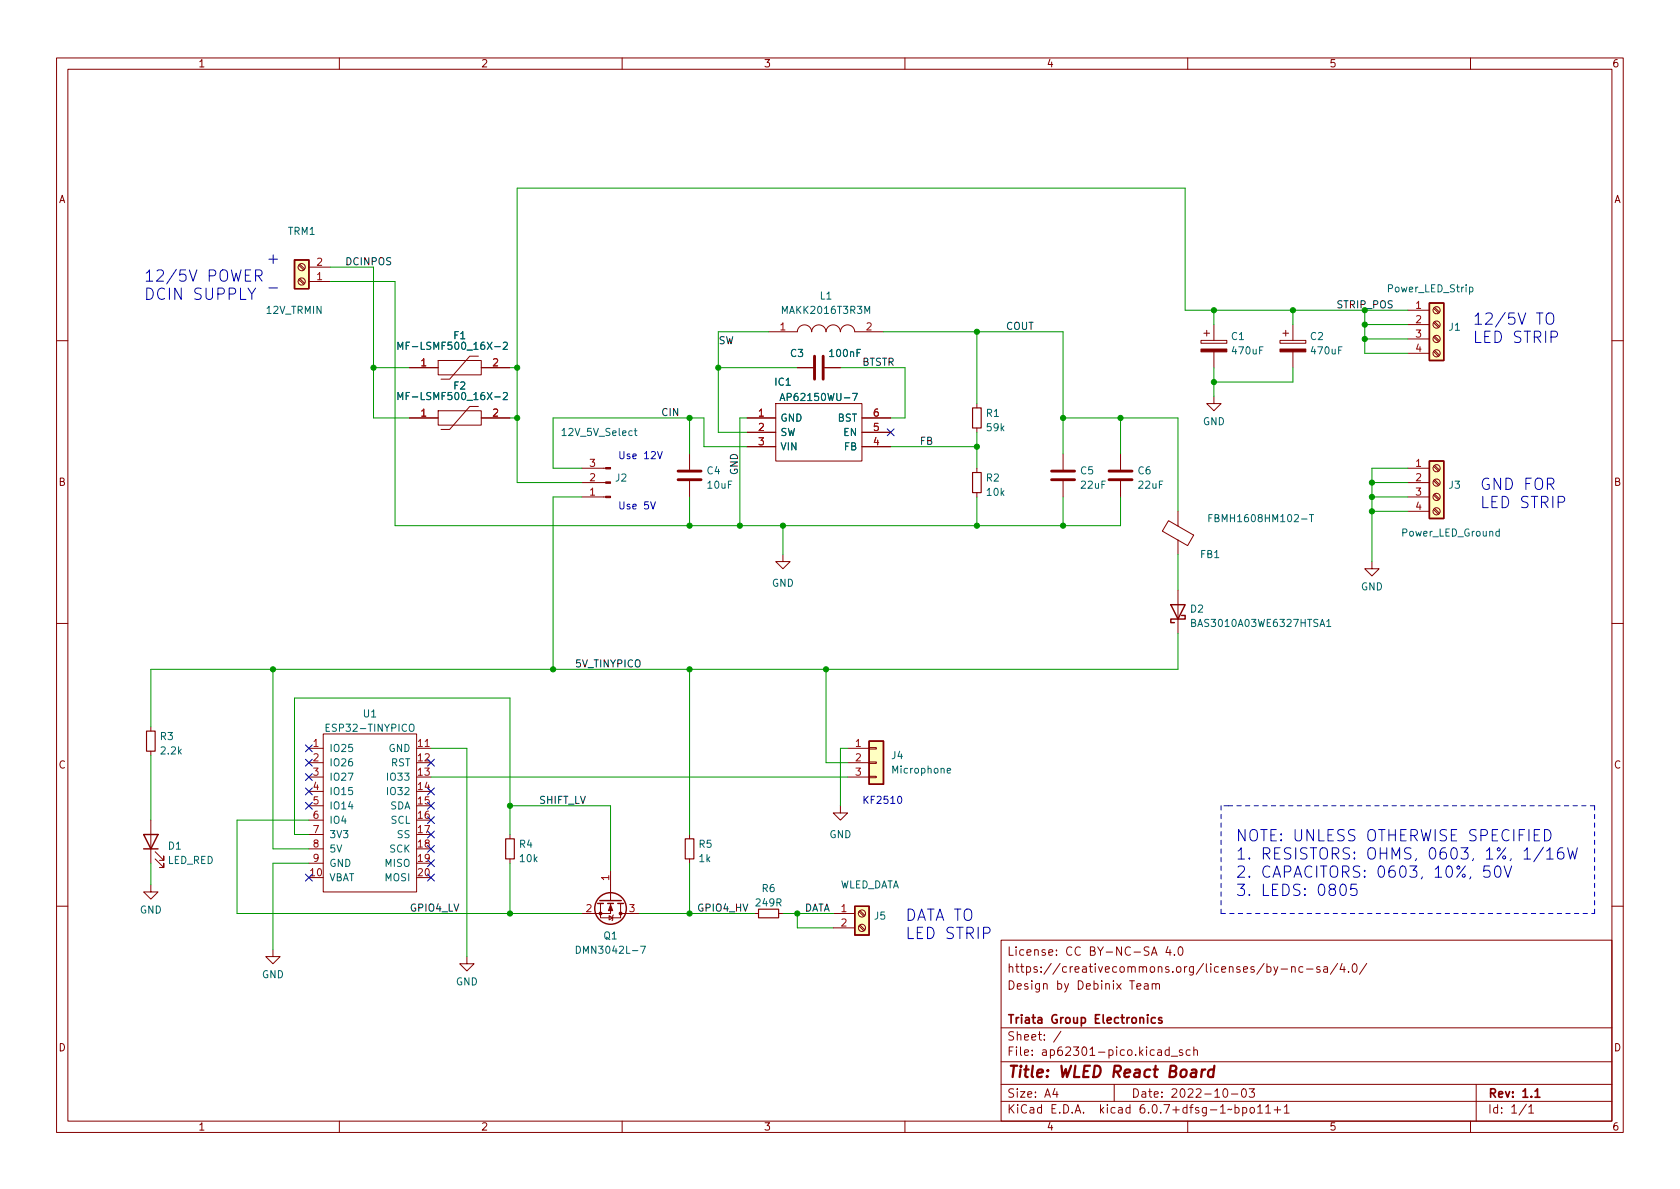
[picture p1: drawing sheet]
<svg xmlns="http://www.w3.org/2000/svg" width="297mm" height="210mm" viewBox="0 0 297 210" stroke-linecap="round" stroke-linejoin="round" font-family="sans-serif">
<g fill="none" stroke="#840000" stroke-width=".18">
<path d="M10 10.2h277v190.1h-277zM12 12.2h273v186.1h-273zM60 10.2v2M110 10.2v2M160 10.2v2M210 10.2v2M260 10.2v2M52.8 46.9l.9 .8M52.8 49.4l.9 .9M53 46.7l.9 .9M53 49.3l.9 .8M54.6 49.8h3.8"/>
<path d="M54.6 47.2h3.8M135.9 58.7h5.1a1.27 1.27 0 0 1 1.2-1.3 1.27 1.27 0 0 1 1.3 1.3 1.27 1.27 0 0 1 1.3-1.3 1.27 1.27 0 0 1 1.2 1.3 1.27 1.27 0 0 1 1.3-1.3 1.27 1.27 0 0 1 1.3 1.3 1.27 1.27 0 0 1 1.3-1.3 1.27 1.27 0 0 1 1.2 1.3h5.1M212.9 58.9h1M213.4 58.4v1M214.6 57.4v2.8M226.8 58.9h1M227.3 58.4v1M228.6 57.4v2.8M248.9 54.9h3.8M248.9 57.4h3.8M248.9 59.9h3.8M253.5 59.6l.8 .8"/>
<path d="M253.5 57.1l.8 .8M253.5 54.5l.8 .9M253.6 59.4l.9 .9M253.6 56.9l.9 .8M253.6 54.4l.9 .8M10 60.2h2M72.4 73.9h5.1M72.4 65h5.1M77.5 63.7h7.6v2.6h-7.6zM77.5 72.6h7.6v2.6h-7.6zM84.6 63h-1.5l-3.6 4.1h-1.5M84.6 71.9h-1.5l-3.6 4h-1.5"/>
<path d="M85.1 73.9h5.1M85.1 65h5.1M132.1 73.9h5.1M132.1 76.4h5.1M132.1 79h5.1M137.2 71.4h15.2v10.1h-15.2zM141 65h2.8M145.8 65h2.8M152.4 73.9h5.1M152.4 76.4h5.1M152.4 79h5.1M172.7 71.4v.7"/>
<path d="M172.7 75.7v.7M212.3 60.2h4.6v.5h-4.6zM214.6 70.1v1.3h1.3l-1.3 1.2-1.2-1.2h1.2M214.6 62.2v2.8M226.3 60.2h4.6v.5h-4.6zM228.6 62.2v2.8M248.9 62.5h3.8M253.5 62.1l.8 .9M253.6 62l.9 .8M285 60.2h2M102.9 82.8h4.2M102.9 85.3h4.2"/>
<path d="M102.9 87.9h4.2M121.9 80.3v2.8M121.9 85.1v2.8M138.4 98v1.3h1.3l-1.3 1.3-1.2-1.3h1.2M172.7 82.8v.8M172.7 87.1v.8M188 80.3v2.8M188 85.1v2.8M198.1 80.3v2.8M198.1 85.1v2.8M206.6 92.1l4.4 2.5-1 1.9-4.5-2.6zM208.3 90.4v2.6"/>
<path d="M208.3 95.5v2.5M242.6 99.3v1.3h1.2l-1.2 1.2-1.3-1.2h1.3M248.9 82.8h3.8M248.9 85.3h3.8M248.9 87.9h3.8M248.9 90.4h3.8M253.5 90.1l.8 .8M253.5 87.5l.8 .9M253.5 85l.8 .8M253.5 82.5l.8 .8M253.6 89.9l.9 .8M253.6 87.4l.9 .8"/>
<path d="M253.6 84.8l.9 .9M253.6 82.3l.9 .8M10 110.2h2M208.3 104.4v7.6M285 110.2h2M26.7 128.5v.8M26.7 132.8v.8M54.6 132.3h2.5M54.6 134.9h2.5M54.6 137.4h2.5M54.6 139.9h2.5M57.1 129.8h16.6v27.9h-16.6z"/>
<path d="M73.7 132.3h2.5M149.9 132.3h3.8M149.9 134.9h3.8M149.9 137.4h3.8M153.7 137.3h1.2v.2h-1.2zM153.7 134.7h1.2v.3h-1.2zM153.7 132.2h1.2v.3h-1.2zM26.7 156.5v1.2h1.2l-1.2 1.3-1.3-1.3h1.3M26.7 145v7.6M27.4 151.9l1.6 1.5v-.8v.8h-.8M27.4 150.6l1.6 1.5v-.7v.7h-.8M54.6 142.5h2.5"/>
<path d="M54.6 145h2.5M54.6 147.6h2.5M54.6 150.1h2.5M54.6 152.6h2.5M90.2 147.6v.7M90.2 151.9v.7M106.2 159.8v2.5h3.5v-2.5M107.9 159.8v1.7h-5M107.9 153.9v5.4M121.9 147.6v.7M121.9 151.9v.7M148.6 142.5v1.3h1.3l-1.3 1.2-1.3-1.2h1.3"/>
<path d="M10 160.2h2M48.3 167.9v1.3h1.2l-1.2 1.2-1.3-1.2h1.3M82.5 169.2v1.2h1.3l-1.3 1.3-1.2-1.3h1.2M107.7 161.9l.6 .4-.6 .4zM108.5 161.8l-.2 .1v.8l-.1 .1M109.7 161.5h3.3M133.3 161.5h.8M137.7 161.5h.7M147.3 161.5h3.8M147.3 164.1h3.8M151.9 163.7l.8 .9M151.9 161.2l.8 .8"/>
<path d="M152 163.6l.9 .8M152 161l.9 .9M177 166.3h108v32h-108zM201 174.4l.7-.1-.1-.3-.4-.1-.2 .2 .1 .8h.5M202.4 174h.5l.1 .9M203 174.3l-.5 .1a.29 .29 0 0 0-.2 .2 .29 .29 0 0 0 .2 .3h.5M203.6 168.9l.5-1.5 .5 1.5M203.7 174.1l.2-.2 .4 .1 .1 .9M203.7 173.9v1M203.7 168.5h.7M204.4 174.1l.2-.2 .3 .1 .1 .9M206.5 167.4l-.4 1h1"/>
<path d="M206.9 167.9v1M207.6 168.8v.1M208.5 167.5l.1-.1a.81 .81 0 0 1 .6 .7 .81 .81 0 0 1-.3 .8h-.1a.81 .81 0 0 1-.6-.6 .81 .81 0 0 1 .3-.8zM225.9 170.9l-.5 1.4-.2 .1M226.5 171.4h1.1M228.4 171.1l.2-.2 .3 .1 .1 .9M228.4 170.9v1M230.4 171l-.5-.1-.3 .3v.4l.2 .3h.6M231 171.4h1.1M233.4 171l-.4-.1-.2 .2 .1 .3 .5 .1v.4h-.6M234.1 171h.5l.1 .9M234.7 171.3l-.5 .1a.29 .29 0 0 0-.2 .2 .29 .29 0 0 0 .2 .3h.5"/>
<path d="M236.5 170.4l-1.3 1.9M237.3 170.4l-.4 1h1M237.6 170.9v1M238.4 171.8v.1M239.2 170.6l.2-.2a.81 .81 0 0 1 .6 .7 .81 .81 0 0 1-.3 .8h-.1a.81 .81 0 0 1-.4-1.3zM241.6 170.4l-1.2 1.9M285 160.2h2M60 198.3v2M110 198.3v2M160 198.3v2M177 194.8h108M177 191.8h108"/>
<path d="M177 187.8h108M177 181.8h108M186.5 192.5l-.4 1h1M186.9 193v1M187.6 182.4l-1.3 1.9M197 191.8v3M206.7 185.7l-.4-.1-.3 .3v.4l.1 .3h.6M206.7 185.1v1.5M207.1 186.8h1.1M209.1 185.7l-.4-.1-.2 .2 .1 .3 .5 .1v.4h-.6M210 198.3v2M210.4 185.7l-.4-.1-.3 .3v.4l.2 .3h.5"/>
<path d="M211.1 185.8l.2-.2 .3 .1 .1 .9M211.1 185.1v1.5M216.4 192.6l.2-.1a.81 .81 0 0 1 .6 .7 .81 .81 0 0 1-.3 .8h-.2a.81 .81 0 0 1-.6-.6 .81 .81 0 0 1 .3-.8zM217.7 193.5h1.2M218.4 195.9l.4-.1 .3 .3v.4l-.2 .3h-.5M218.4 195.3v1.5M219.7 192.6l.2-.1a.81 .81 0 0 1 .5 .7 .81 .81 0 0 1-.3 .8h-.1a.81 .81 0 0 1-.6-.6 .81 .81 0 0 1 .3-.8zM219.7 195.9l.4-.1 .3 .3v.4l-.1 .3h-.6M219.7 195.8v1.5M220.9 192.5h.9l-.5 .6 .4 .1v.7l-.2 .1h-.4l-.2-.1M221.1 196l.2-.2 .4 .2 .1 .5-.2 .3h-.3l-.2-.1zM222.4 195.8l.4-.5v1.5"/>
<path d="M222.4 196.8h.8M223.8 195.8l.4-.5v1.5M223.8 196.8h.8M225.3 196.3h1.1M225.9 195.7v1.1M227.1 195.8l.4-.5v1.5M227.1 196.8h.8M260 198.3v2M261 191.8v6.5M269.9 195.3l-1.3 1.9M270.3 195.8l.4-.5v1.5M270.3 196.8h.9"/>
<circle cx="53.3" cy="47.2" r=".63"/>
<circle cx="53.3" cy="49.8" r=".63"/>
<circle cx="254" cy="57.4" r=".63"/>
<circle cx="254" cy="54.9" r=".63"/>
<circle cx="254" cy="59.9" r=".63"/>
<circle cx="254" cy="62.5" r=".63"/>
<circle cx="254" cy="90.4" r=".63"/>
<circle cx="254" cy="85.3" r=".63"/>
<circle cx="254" cy="87.9" r=".63"/>
<circle cx="254" cy="82.8" r=".63"/>
<circle cx="152.4" cy="161.5" r=".63"/>
<circle cx="152.4" cy="164.1" r=".63"/>
</g>
<path d="M204.3 180l-.5-.1-.2 .3v.4l.1 .3h.6M205.4 180l-.3-.1-.3 .2 .1 .3 .5 .1v.4h-.6M271.4 193l.4-.5v1.5M271.4 194h.9" fill="none" stroke="#840000" stroke-width=".3"/>
<path d="M212.5 189.1l-.1 1.4M213.1 189.1l-.4 .1-.2 .3M214.6 189.2a.66 .66 0 0 0-1 .3v.6l.1 .3 .2 .1 .6-.1M214.7 188.5l-.2 2" fill="none" stroke="#840000" stroke-width=".4"/>
<path d="M144 63v4.1M145.5 63v4.1M119.9 84.8h4.1M119.9 83.3h4.1M185.9 84.8h4.1M185.9 83.3h4.1M196.1 84.8h4.1M196.1 83.3h4.1" fill="none" stroke="#840000" stroke-width=".51"/>
<path d="M172 72.1h1.5v3.6h-1.5zM172 83.6h1.5v3.5h-1.5zM25.9 129.3h1.5v3.5h-1.5zM89.4 148.3h1.5v3.6h-1.5zM121.2 148.3h1.5v3.6h-1.5zM134.1 160.8h3.6v1.5h-3.6z" fill="none" stroke="#840000" stroke-width=".2"/>
<g fill="#ffffc2" stroke="#ffffc2" stroke-width=".18">
<path d="M52.1 46h2.5v5h-2.5z"/>
<path d="M153.7 131.1h2.5v7.6h-2.5z"/>
<path d="M151.1 160.3h2.6v5h-2.6z"/>
<path d="M252.7 53.6h2.6v10.1h-2.6z"/>
<path d="M252.7 81.5h2.6v10.2h-2.6z"/>
</g>
<g fill="none" stroke="#840000" stroke-width=".25">
<path d="M52.1 46h2.5v5h-2.5zM252.7 53.6h2.6v10.1h-2.6zM252.7 81.5h2.6v10.2h-2.6zM207 106.9h2.5l-1.2 2.6zM208.9 108.8h.6v.7h-2.5v.6h.6M153.7 131.1h2.5v7.6h-2.5zM25.4 147.6h2.5l-1.2 2.5zM25.4 150.1h2.5M105.7 159.8h1M106 159.3h3.9M107.4 159.8h1.1M109.2 159.8h1"/>
<path d="M151.1 160.3h2.6v5h-2.6z"/>
<circle cx="107.9" cy="160.6" r="2.79"/>
</g>
<g fill="none" stroke="#006464" stroke-width=".18">
<path d="M259.8 50.8h.4l.2 .2-.1 .6h-.5M70.4 61.8v-1.3l.4 .9 .4-.9v1.3M70.4 70.7v-1.3l.4 .9 .4-.9v1.3M89 60.6l.5-.1 .2 .4-.8 .9h.8M89 69.5l.5-.1 .2 .4-.8 .9h.8M112.1 76.2h.5M112.3 75.8v1l.3 .2M137.9 70.8l.4-1.2 .5 1.2M138 70.5h.6M150.7 69.6h.9l-.6 1.2M213.7 91.6h.5M214.3 91h-.6v1.3"/>
<path d="M231.5 91h.7M231.9 91v1.3M265.1 94h-.4l-.2 .2 .1 .5h.5M265.1 93.5v1.3M210.7 110.1h.5l.2-.2-.1-.3-.6-.1v1.3h.5l.2-.1v-.3l-.3-.3M234.6 109.9l.3-.4v1.3M234.6 110.8h.7M57.7 128.7h.4M58.3 128.1h-.6v1.2h.6M72.5 128.1h.2a.43 .43 0 0 1 .5 .4v.4a.42 .42 0 0 1-.4 .4 .42 .42 0 0 1-.4-.4v-.4zM167.5 136.3l.6-.1-.1-.3h-.3l-.2 .1v.7h.5M101.9 167.3a.64 .64 0 0 1 .7 .7 .64 .64 0 0 1-.7 .6z"/>
<path d="M113.3 167.3h.8l-.5 1.3"/>
</g>
<g fill="#840000" stroke="#840000" stroke-width=".18">
<path d="M107.9 160l.4 1h-.7z"/>
<path d="M107.1 82.7h.8v.2h-.8z"/>
<path d="M107.1 85.2h.8v.3h-.8z"/>
<path d="M107.1 87.8h.8v.2h-.8z"/>
<path d="M212.3 61.7h4.6v.5h-4.6z"/>
<path d="M226.3 61.7h4.6v.5h-4.6z"/>
<circle cx="106.2" cy="161.5" r=".25"/>
<circle cx="109.7" cy="161.5" r=".25"/>
</g>
<g fill="none" stroke="#0000c2" stroke-width=".18">
<path d="M43.9 50.9l.6 1.1 .7-1.1M45.2 48.8h.8a.54 .54 0 0 0 .4-.6 .54 .54 0 0 0-.4-.5h-.8v2M45.7 48.8l.6 .9M47.5 50.9h1.6M273.7 55.4a.66 .66 0 0 1 .7 0 .66 .66 0 0 1 .3 .6v.7a.67 .67 0 0 1-.7 .7 .67 .67 0 0 1-.6-.7v-.7zM116.3 79.8l.4 1.3 .4-1.3M115 88.7l.5 1.3 .4-1.3M158.8 140.9l.2-.1a.68 .68 0 0 1 .4 .6 .68 .68 0 0 1-.4 .7l-.2-.1-.1-.4zM237.1 156.5a.48 .48 0 0 1 .5-.1 .48 .48 0 0 1 .3 .3 1.03 1.03 0 0 1-.5 1.7 1.22 1.22 0 0 1-.3-1.9zM239.8 156.4h-.9l-.1 .9 .3-.2 .7 .1 .1 .3-.1 .7-.2 .2h-.5l-.3-.2M263.4 153.1h-1l-.1 1 .3-.2 .7 .1 .2 .3-.1 .6-.3 .2h-.5l-.3-.2M264.5 153.2a.47 .47 0 0 1 .8 .3 1.03 1.03 0 0 1-.6 1.6 1.33 1.33 0 0 1-.2-1.9z"/>
<path d="M265.9 153.1l.7 2 .7-2M272.9 149.8l-1.7 2.6M273.1 146.7a1.05 1.05 0 0 1 1.1 .6 1.05 1.05 0 0 1-.3 1.3l-.8 .1zM273.5 150.5l.5-.6v2M273.5 151.9h1.1M276.3 149.9a.79 .79 0 0 0-.9 .9v.7l.2 .3 .5 .1 .3-.2 .1-.6-.2-.3-.5-.1-.4 .4M277.2 149.9l.5 2 .3-1.4 .4 1.4 .5-2"/>
</g>
<path d="M215.9 142.5v19M217.2 142.5h64.7M217.2 142.5h-1.3M215.9 161.5h66M281.9 161.5v-19" fill="none" stroke="#0000c2" stroke-width=".18" stroke-dasharray=".8 .8"/>
<g fill="none" stroke="#009600" stroke-width=".18">
<path d="M58.4 47.2h7.6v26.7h6.4M58.4 49.8h11.4v43.2h128.3v-5.1M135.9 58.7h-8.9v17.7h5.1M156.2 58.7h31.8v21.6M172.7 58.7v12.7M214.6 54.9v2.5M228.6 54.9v2.5M241.3 54.9v7.6h7.6M241.3 59.9h7.6M241.3 57.4h7.6M248.9 54.9h-39.4v-21.6h-118.1v52h11.5M66 65h6.4"/>
<path d="M90.2 73.9h1.2M90.2 65h1.2M121.9 73.9v6.4M127 65h14M132.1 79h-7.6v-5.1h-26.7v8.9h5.1M132.1 73.9h-1.3v19.1M148.6 65h11.4v8.9h-2.5M157.5 79h15.2M172.7 76.4v6.4M188 73.9h20.3v16.5M198.1 73.9v6.4M214.6 65v5.1"/>
<path d="M228.6 65v2.6h-14M102.9 87.9h-5.1v30.5M121.9 87.9v5.1M138.4 93v5M172.7 87.9v5.1M188 87.9v5.1M208.3 98v6.4M242.6 85.3h6.3M242.6 87.9h6.3M242.6 90.4h6.3M248.9 82.8h-6.3v16.5M48.3 118.4v31.7h6.3"/>
<path d="M121.9 118.4v29.2M146 118.4v16.5h3.9M208.3 112v6.4h-181.6v10.1M26.7 133.6v11.4M76.2 132.3h6.3v36.9M76.2 137.4h73.7M149.9 132.3h-1.3v10.2M26.7 152.6v3.9M54.6 145h-12.7v16.5h61M54.6 147.6h-2.5v-24.2h38.1v24.2M54.6 152.6h-6.3v15.3M90.2 152.6v8.9"/>
<path d="M90.2 142.5h17.7v11.4M121.9 152.6v8.9M113 161.5h20.3M138.4 161.5h8.9M141 161.5v2.6h6.3"/>
</g>
<g fill="none" stroke="#000084" stroke-width=".18">
<path d="M156.9 75.8l1.2 1.3M158.1 75.8l-1.2 1.3M54 131.7l1.2 1.2M54 134.3l1.2 1.2M54 136.8l1.2 1.2M54 139.3l1.2 1.3M55.2 131.7l-1.2 1.2M55.2 134.3l-1.2 1.2M55.2 136.8l-1.2 1.2M55.2 139.3l-1.2 1.3M75.6 139.3l1.2 1.3M75.6 134.3l1.2 1.2"/>
<path d="M76.8 139.3l-1.2 1.3M76.8 134.3l-1.2 1.2M54 154.6l1.2 1.2M54 141.9l1.2 1.2M55.2 154.6l-1.2 1.2M55.2 141.9l-1.2 1.2M75.6 147l1.2 1.2M75.6 141.9l1.2 1.2M75.6 144.4l1.2 1.2M75.6 149.5l1.2 1.2M75.6 152l1.2 1.3M75.6 154.6l1.2 1.2"/>
<path d="M76.8 147l-1.2 1.2M76.8 141.9l-1.2 1.2M76.8 144.4l-1.2 1.2M76.8 149.5l-1.2 1.2M76.8 152l-1.2 1.3M76.8 154.6l-1.2 1.2"/>
</g>
<g fill="#009600" stroke="#009600" stroke-width=".18">
<circle cx="121.9" cy="73.9" r=".46"/>
<circle cx="130.8" cy="93" r=".46"/>
<circle cx="127" cy="65" r=".46"/>
<circle cx="121.9" cy="93" r=".46"/>
<circle cx="138.4" cy="93" r=".46"/>
<circle cx="172.7" cy="93" r=".46"/>
<circle cx="97.8" cy="118.4" r=".46"/>
<circle cx="90.2" cy="142.5" r=".46"/>
<circle cx="90.2" cy="161.5" r=".46"/>
<circle cx="48.3" cy="118.4" r=".46"/>
<circle cx="91.4" cy="65" r=".46"/>
<circle cx="91.4" cy="73.9" r=".46"/>
<circle cx="66" cy="65" r=".46"/>
<circle cx="146" cy="118.4" r=".46"/>
<circle cx="121.9" cy="118.4" r=".46"/>
<circle cx="141" cy="161.5" r=".46"/>
<circle cx="121.9" cy="161.5" r=".46"/>
<circle cx="188" cy="73.9" r=".46"/>
<circle cx="228.6" cy="54.9" r=".46"/>
<circle cx="214.6" cy="54.9" r=".46"/>
<circle cx="198.1" cy="73.9" r=".46"/>
<circle cx="172.7" cy="58.7" r=".46"/>
<circle cx="172.7" cy="79" r=".46"/>
<circle cx="214.6" cy="67.6" r=".46"/>
<circle cx="241.3" cy="59.9" r=".46"/>
<circle cx="188" cy="93" r=".46"/>
<circle cx="241.3" cy="57.4" r=".46"/>
<circle cx="242.6" cy="90.4" r=".46"/>
<circle cx="242.6" cy="85.3" r=".46"/>
<circle cx="242.6" cy="87.9" r=".46"/>
</g>
<g font-size="2.8" fill="#0000c2">
<text x="47" y="46.7">+</text>
<text x="25.4" y="49.8">12/5V POWER</text>
<text x="25.4" y="53">DCIN SUPPLY</text>
<text x="260.3" y="57.4">12/5V TO</text>
<text x="260.3" y="60.7">LED STRIP</text>
<text x="261.6" y="86.6">GND FOR</text>
<text x="261.6" y="89.9">LED STRIP</text>
<text x="218.4" y="148.8">NOTE: UNLESS OTHERWISE SPECIFIED</text>
<text x="218.4" y="152">1. RESISTORS: OHMS, 0603, 1%, 1/16W</text>
<text x="218.4" y="155.2">2. CAPACITORS: 0603, 10%, 50V</text>
<text x="218.4" y="158.4">3. LEDS: 0805</text>
<text x="160" y="162.8">DATA TO</text>
<text x="160" y="166.1">LED STRIP</text>
</g>
<text font-size="2.8" fill="#840000" x="178" y="190.6">Title: WLED React Board</text>
<g font-size="2.1" fill="#840000">
<text x="178" y="172">https://creativecommons.org/licenses/by-nc-sa/4.0/</text>
<text x="178" y="169">License: CC BY-NC-SA 4.0</text>
<text x="178" y="175">Design by Debinix Team</text>
<text x="178" y="184">Sheet: /</text>
<text x="178" y="181">Triata Group Electronics</text>
<text x="178" y="186.7">File: ap62301-pico.kicad_sch</text>
<text x="178" y="196.9">KiCad E.D.A. kicad 6.0.7+dfsg-1~bpo11+1</text>
<text x="178" y="194.1">Size: A4</text>
<text x="200" y="194.1">Date: 2022-10-03</text>
<text x="263" y="194.1">Rev: 1.1</text>
<text x="263" y="196.9">Id: 1/1</text>
</g>
<g font-size="1.8" fill="#840000">
<text x="35" y="11.9">1</text>
<text x="85" y="11.9">2</text>
<text x="135" y="11.9">3</text>
<text x="185" y="11.9">4</text>
<text x="235" y="11.9">5</text>
<text x="285" y="11.9">6</text>
<text x="10.3" y="35.9">A</text>
<text x="285.3" y="35.9">A</text>
<text x="10.3" y="85.9">B</text>
<text x="285.3" y="85.9">B</text>
<text x="10.3" y="135.9">C</text>
<text x="285.3" y="135.9">C</text>
<text x="10.3" y="185.9">D</text>
<text x="285.3" y="185.9">D</text>
<text x="35" y="199.9">1</text>
<text x="85" y="199.9">2</text>
<text x="135" y="199.9">3</text>
<text x="185" y="199.9">4</text>
<text x="235" y="199.9">5</text>
<text x="285" y="199.9">6</text>
</g>
<g font-size="1.8" fill="#006464">
<text x="50.9" y="41.5">TRM1</text>
<text x="145" y="53">L1</text>
<text x="245.5" y="51.7">Power_LED_Strip</text>
<text x="47.2" y="55.5">12V_TRMIN</text>
<text x="80.2" y="60">F1</text>
<text x="138.5" y="55.5">MAKK2016T3R3M</text>
<text x="256.2" y="58.5">J1</text>
<text x="71.7" y="61.8">MF-LSMF500_16X-2</text>
<text x="139.8" y="63.1">C3</text>
<text x="146.8" y="63.1">100nF</text>
<text x="217.7" y="60.1">C1</text>
<text x="218" y="62.7">470uF</text>
<text x="231.7" y="60.1">C2</text>
<text x="232" y="62.7">470uF</text>
<text x="71.7" y="70.7">MF-LSMF500_16X-2</text>
<text x="80.2" y="68.9">F2</text>
<text x="137.1" y="68.2">IC1</text>
<text x="138.8" y="70.9">AP62150WU-7</text>
<text x="99.7" y="77.1">12V_5V_Select</text>
<text x="137.9" y="74.5">GND</text>
<text x="137.9" y="77.1">SW</text>
<text x="148.1" y="74.5">BST</text>
<text x="149.2" y="77.1">EN</text>
<text x="174.4" y="73.7">R1</text>
<text x="174.5" y="76.2">59k</text>
<text x="212.7" y="75.2">GND</text>
<text x="125" y="83.9">C4</text>
<text x="137.9" y="79.6">VIN</text>
<text x="149.3" y="79.6">FB</text>
<text x="191.1" y="83.9">C5</text>
<text x="201.2" y="83.9">C6</text>
<text x="108.8" y="85.1">J2</text>
<text x="125.2" y="86.4">10uF</text>
<text x="174.4" y="85.1">R2</text>
<text x="174.5" y="87.7">10k</text>
<text x="191.2" y="86.4">22uF</text>
<text x="201.4" y="86.4">22uF</text>
<text x="256.2" y="86.4">J3</text>
<text x="214.7" y="92.3">FBMH1608HM102-T</text>
<text x="248" y="94.9">Power_LED_Ground</text>
<text x="212.3" y="98.7">FB1</text>
<text x="136.5" y="103.8">GND</text>
<text x="240.6" y="104.4">GND</text>
<text x="210.5" y="108.3">D2</text>
<text x="211.2" y="110.9">BAS3010A03WE6327HTSA1</text>
<text x="28.4" y="130.9">R3</text>
<text x="58.2" y="129.4">ESP32-TINYPICO</text>
<text x="64.3" y="126.9">U1</text>
<text x="28.6" y="133.4">2.2k</text>
<text x="58.2" y="133">IO25</text>
<text x="58.2" y="135.5">IO26</text>
<text x="68.7" y="133">GND</text>
<text x="69.1" y="135.5">RST</text>
<text x="157.7" y="134.2">J4</text>
<text x="157.9" y="136.8">Microphone</text>
<text x="58.2" y="138">IO27</text>
<text x="58.2" y="140.6">IO15</text>
<text x="58.2" y="143.1">IO14</text>
<text x="68.8" y="138">IO33</text>
<text x="68.8" y="140.6">IO32</text>
<text x="68.9" y="143.1">SDA</text>
<text x="58.2" y="145.7">IO4</text>
<text x="58.2" y="148.2">3V3</text>
<text x="69.1" y="145.7">SCL</text>
<text x="70.3" y="148.2">SS</text>
<text x="91.9" y="149.9">R4</text>
<text x="123.6" y="149.9">R5</text>
<text x="146.6" y="148.2">GND</text>
<text x="29.6" y="152.8">LED_RED</text>
<text x="29.8" y="150.2">D1</text>
<text x="58.2" y="155.8">VBAT</text>
<text x="58.2" y="150.7">5V</text>
<text x="58.2" y="153.3">GND</text>
<text x="68.1" y="153.3">MISO</text>
<text x="68.1" y="155.8">MOSI</text>
<text x="68.9" y="150.7">SCK</text>
<text x="92" y="152.4">10k</text>
<text x="123.6" y="152.4">1k</text>
<text x="24.7" y="161.5">GND</text>
<text x="133.8" y="160.3">249R</text>
<text x="134.8" y="157.7">R6</text>
<text x="148.3" y="157.1">WLED_DATA</text>
<text x="106.8" y="166.1">Q1</text>
<text x="154.6" y="162.6">J5</text>
<text x="46.3" y="173">GND</text>
<text x="102.6" y="168.6">DMN3042L-7</text>
<text x="80.6" y="174.2">GND</text>
</g>
<g font-size="1.8" fill="#a90000">
<text x="56" y="47">2</text>
<text x="56" y="49.5">1</text>
<text x="137.9" y="58.4">1</text>
<text x="153.2" y="58.4">2</text>
<text x="250.3" y="54.6">1</text>
<text x="250.3" y="57.1">2</text>
<text x="250.3" y="59.7">3</text>
<text x="74.4" y="64.8">1</text>
<text x="87.1" y="64.8">2</text>
<text x="250.3" y="62.2">4</text>
<text x="74.4" y="73.7">1</text>
<text x="87.1" y="73.7">2</text>
<text x="134.1" y="73.7">1</text>
<text x="134.1" y="76.2">2</text>
<text x="154.4" y="76.2">5</text>
<text x="154.4" y="73.7">6</text>
<text x="104.3" y="82.5">3</text>
<text x="134.1" y="78.7">3</text>
<text x="154.4" y="78.7">4</text>
<text x="250.3" y="82.5">1</text>
<text x="104.3" y="87.6">1</text>
<text x="104.3" y="85.1">2</text>
<text x="250.3" y="85.1">2</text>
<text x="250.3" y="87.6">3</text>
<text x="250.3" y="90.2">4</text>
<text x="55.4" y="132.1">1</text>
<text x="55.4" y="134.6">2</text>
<text x="55.4" y="137.2">3</text>
<text x="73.9" y="132.1">11</text>
<text x="73.9" y="134.6">12</text>
<text x="73.9" y="137.2">13</text>
<text x="151.3" y="132.1">1</text>
<text x="151.3" y="134.6">2</text>
<text x="151.3" y="137.2">3</text>
<text x="55.4" y="139.7">4</text>
<text x="55.4" y="142.2">5</text>
<text x="73.9" y="139.7">14</text>
<text x="73.9" y="142.2">15</text>
<text x="55.4" y="144.8">6</text>
<text x="55.4" y="147.3">7</text>
<text x="55.4" y="149.9">8</text>
<text x="73.9" y="144.8">16</text>
<text x="73.9" y="147.3">17</text>
<text x="73.9" y="149.9">18</text>
<text x="54.9" y="154.9">10</text>
<text x="55.4" y="152.4">9</text>
<text x="73.9" y="152.4">19</text>
<text x="73.9" y="154.9">20</text>
<text x="107.7" y="155.7" transform="rotate(-90 107.7 155.7)">1</text>
<text x="103.6" y="161.3">2</text>
<text x="111.3" y="161.3">3</text>
<text x="148.7" y="161.3">1</text>
<text x="148.7" y="163.8">2</text>
</g>
<g font-size="1.8" fill="#0f0f0f">
<text x="61" y="46.9">DCINPOS</text>
<text x="177.8" y="58.3">COUT</text>
<text x="127" y="60.9">SW</text>
<text x="152.4" y="64.7">BTSTR</text>
<text x="116.8" y="73.6">CIN</text>
<text x="162.6" y="78.6">FB</text>
<text x="130.5" y="84.1" transform="rotate(-90 130.5 84.1)">GND</text>
<text x="101.6" y="118">5V_TINYPICO</text>
<text x="95.2" y="142.1">SHIFT_LV</text>
<text x="72.4" y="161.2">GPIO4_LV</text>
<text x="123.2" y="161.2">GPIO4_HV</text>
<text x="142.2" y="161.2">DATA</text>
</g>
<text font-size="1.8" fill="#009600" x="236.2" y="54.5">STRIP_POS</text>
<g font-size="1.8" fill="#0000c2">
<text x="109.2" y="81.2">Use 12V</text>
<text x="109.2" y="90.1">Use 5V</text>
<text x="152.4" y="142.1">KF2510</text>
</g>
</svg>
